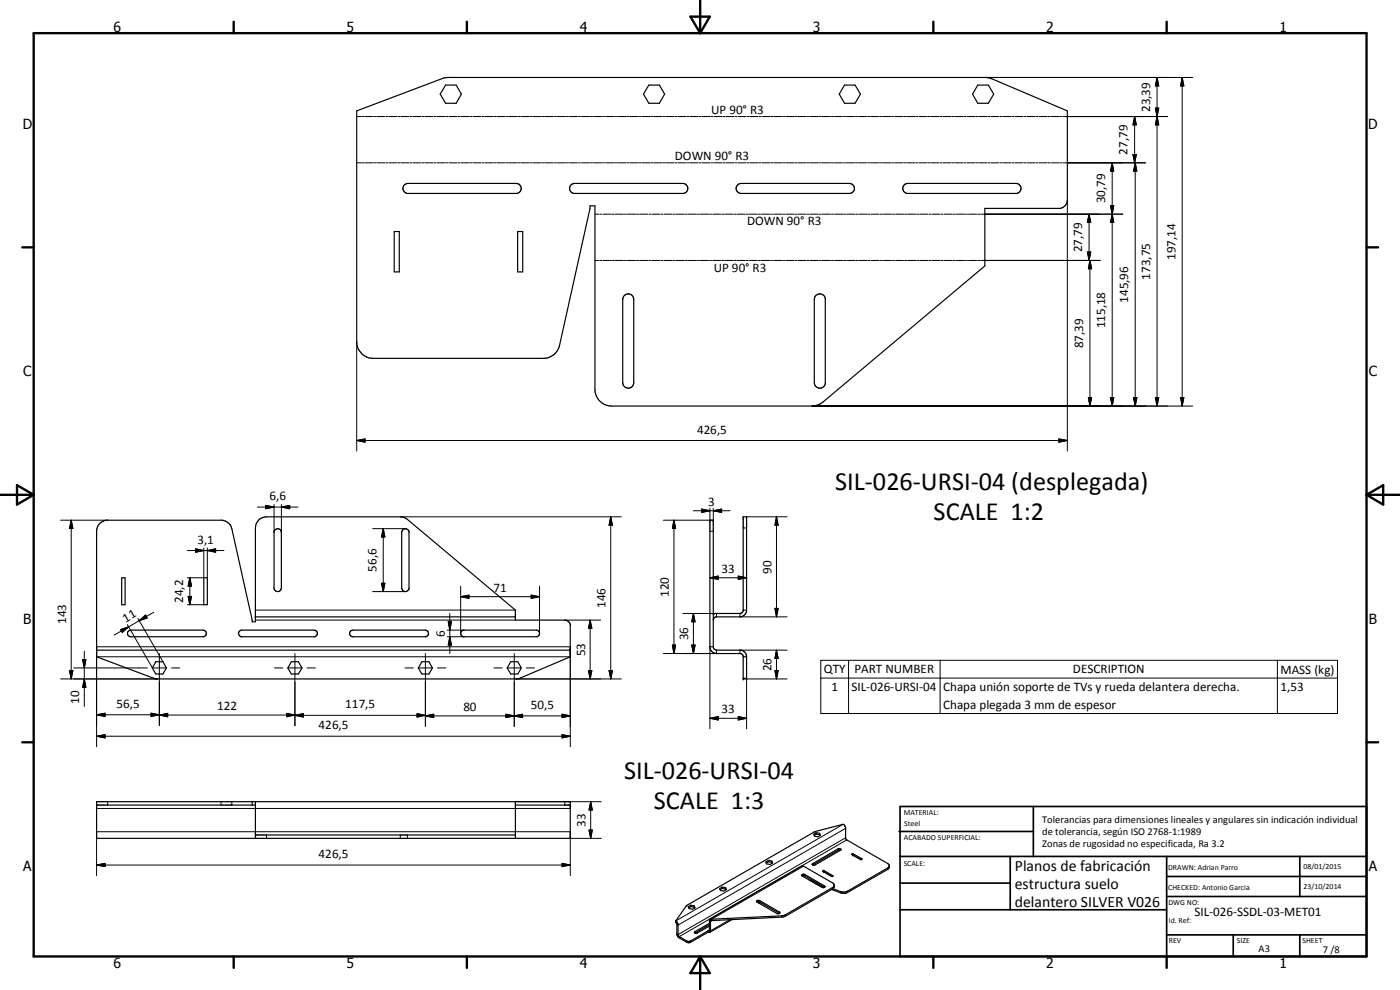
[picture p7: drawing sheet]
<svg xmlns="http://www.w3.org/2000/svg" width="420mm" height="297mm" viewBox="0 0 420 297" stroke-linecap="round" stroke-linejoin="round" font-family="sans-serif">
<g fill="none" stroke="#000" stroke-width=".35">
<path d="M107 33.3l26.1-9.9 1.3-.2 161.9 .1 1.4 .4 22.6 9.6v26.7a2.57 2.57 0 0 1-2.1 2.5h-22.6v17.3l-48.6 40.8-1.3 .8-2 .4h-60.2a5.1 5.1 0 0 1-4.9-5v-55h-1.5v.7l-9.2 41.1a4.9 4.9 0 0 1-4.9 3.9h-51a5 5 0 0 1-5-5zM133.7 25.5h3.2l1.6 2.7-1.6 2.8h-3.2l-1.6-2.8zM194.7 25.5h3.2l1.6 2.7-1.6 2.8h-3.2l-1.6-2.8zM253.4 25.5h3.2l1.6 2.7-1.6 2.8h-3.2l-1.5-2.8zM293.4 25.5h3.2l1.6 2.7-1.6 2.8h-3.2l-1.5-2.8zM121.4 55.5l1-.5h32.5a1.52 1.52 0 0 1 1.5 1.4 1.52 1.52 0 0 1-1.2 1.6h-33.1a1.55 1.55 0 0 1-.7-2.5zM171.4 55.5l1-.5h32.5a1.52 1.52 0 0 1 1.5 1.4 1.52 1.52 0 0 1-1.2 1.6h-33.1a1.51 1.51 0 0 1-.7-2.5zM221.6 55.3l.8-.3h32.5a1.52 1.52 0 0 1 1.5 1.4 1.52 1.52 0 0 1-1.2 1.6h-33a1.52 1.52 0 0 1-1.3-1.1 1.52 1.52 0 0 1 .7-1.6zM271.3 55.5l1.1-.5h32.5a1.52 1.52 0 0 1 1.5 1.4 1.52 1.52 0 0 1-1.2 1.6h-33.1a1.54 1.54 0 0 1-.8-2.5zM118.3 69.5h1.5v12.1h-1.5zM155.4 69.5h1.5v12.1h-1.5zM187.4 88.7a1.66 1.66 0 0 1 2.8 .8v25.6a1.67 1.67 0 0 1-1.8 1.4 1.67 1.67 0 0 1-1.5-1.7v-25z"/>
<path d="M244.8 88.7a1.69 1.69 0 0 1 2.9 .8v25.6a1.66 1.66 0 0 1-1.8 1.4 1.66 1.66 0 0 1-1.5-1.7v-25zM29.7 157.4l1-.9 1.2-.4h34.9a3.4 3.4 0 0 1 2.8 2.6l6.1 27.9h1v-28.2a3.3 3.3 0 0 1 3.3-3.3h40.5l.8 .1 .9 .6 32.5 27.2v3.1h14.8l1.1 .3 .5 1.1v9.6l-15.8 6.6-108.8-.1-17.5-6.5v-37.7l.2-1.3zM82.6 158.9a1.13 1.13 0 0 1 1.8 .8v16.7a1.12 1.12 0 0 1-.9 1.1 1.12 1.12 0 0 1-1.3-.8v-17.2zM120.8 159a1.11 1.11 0 0 1 1.1-.3 1.11 1.11 0 0 1 .9 .8v17.2a1.12 1.12 0 0 1-1.3 .8 1.12 1.12 0 0 1-.9-1.1v-16.7zM213.1 156.1h1v38.2l.3 .6 .6 .2h7.4a1.98 1.98 0 0 1 1.7 2v6.6h-1.1v-6.9l-.3-.5-.4-.2h-7.3a2.09 2.09 0 0 1-1.9-2zM36.5 173.4h1v8h-1zM61.2 173.4h1v8h-1zM29 195.1h142.1M38.4 189.5l.9-.4h21.6a1.01 1.01 0 0 1 1 .8 1.01 1.01 0 0 1-.7 1.2h-22.2l-.7-.7zM46.8 198.5h2.1l1 1.9-1 1.8h-2.1l-1.1-1.8zM71.9 189.3l.7-.2h21.7a1.02 1.02 0 0 1 .9 .8 1.02 1.02 0 0 1-.7 1.2h-22.2a1.01 1.01 0 0 1-.4-1.8zM76.7 185.1h78"/>
<path d="M87.4 198.5h2.2l1 1.9-1 1.8h-2.2l-1-1.8zM105.2 189.3l.7-.2h21.7a1.01 1.01 0 0 1 1 .8 1.01 1.01 0 0 1-.8 1.2h-22.1a1.02 1.02 0 0 1-.5-1.8zM126.6 198.5h2.1l1.1 1.9-1.1 1.8h-2.1l-1.1-1.8zM138.4 189.5l.9-.4h21.6a1.01 1.01 0 0 1 1 .9 1.01 1.01 0 0 1-.7 1.1h-22.2l-.7-.7zM153.3 198.5h2.1l1.1 1.9-1.1 1.8h-2.1l-1.1-1.8zM214.1 184.3l.6-.2h7.4l.6-.2 .3-.6v-28.2h1.1v27.9a2.07 2.07 0 0 1-2 2.1h-7.3l-.7 .7M223 197.1h1.1M29 240.5h142.1v11h-142.1zM29 241.6h47.7M75.7 240.5v1.1M76.7 240.5v11M76.7 250.5h78"/>
<path d="M154.7 240.5v11M154.7 241.6h16.4M230.6 258.6l1 .1M230.6 258.6l-.7 .4M230.6 258.2l-.8 .4 .3 .6 1 .2 .7-.4-.2-.7M230.6 258.2l1 .1M230.6 258.2v.4M231.6 258.7l.1 .3M231.6 258.3v.4M243.8 259.2l7.7-4.5 .9 .1-.1 .3-7.7 4.4a.47 .47 0 0 1-.5 .2 .47 .47 0 0 1-.3-.5zM244.9 250.3l1 .1M244.9 250.3l-.5 .3"/>
<path d="M244.9 249.9l-.7 .4 .3 .6 1 .2 .7-.5-.3-.6M244.9 249.9l1 .1M244.9 249.9v.4M245.9 250.4l.2 .3M245.9 250v.4M252.3 255.1h-.8l-7.6 4.4M255.9 256.1v.4l2.5 1.4M255.9 256.1l2.9 1.6-.4 .3M255.9 256.1l-.3 .2 2.8 1.7M266.9 259.8l-.5 .6-12 7-1.6 .2-2.8-.9M202.8 276.3l.7 1.1 .1 3.3 2.7 1.7 1-.1 5.2-3M202.8 276.3v.4l.3 .5v3.2l.3 .6 2.9 1.8 1-.1 5.2-3"/>
<path d="M207.3 272l1 .2M207.3 272l-.6 .4M207.3 271.6l-.8 .4 .3 .6 1 .2 .8-.4-.3-.6M207.3 271.6l1 .2M207.3 271.6v.4M208.3 272.2l.1 .3M208.3 271.8v.4M212.5 279.3v.4M212.9 277.5l-4.3 2.5M212.9 277.1l-4.3 2.4a.4 .4 0 0 0 .1 .6 .4 .4 0 0 0 .5-.1l3.7-2.1M213.1 275.8l27.6-16 9.2 5.1 .4 .4v.9l-.4 .5-14.7 8.4-21.6 1.1M213.6 275.8l-.5-.1-.2 .4v3.1l-.4 .1"/>
<path d="M213.6 276.2l-.4 .2v3.1l-.2 .3-.5-.1M213.6 275.8v.4M216.7 266.6l1.1 .1M216.7 266.6l-.6 .4M216.7 266.2l-.7 .4 .2 .6 1 .1 .8-.4-.2-.6M216.7 266.2l1.1 .1M216.7 266.2v.4M217.8 266.7l.1 .3M217.8 266.3v.4M219.7 275.9l-6.7 3.8M227.1 270.3l.9-.1 6 3.5v.3l-.8 .2-6-3.5zM227.2 270.6h.8l5.9 3.5"/>
<path d="M228.4 270.8l-.4 .3M240.8 262.4h.7l6.1 3.5v.2l-.8 .2-6-3.5-.2-.1zM240.8 262.8h.1M240.9 262.8h.6l5.9 3.4M240.9 262.8h-.2M242.9 264l2.3 .9M244.8 265.2l2.3 .8M247.2 261.2v.3l2.5 1.5M247.2 261.2l2.9 1.6-.4 .2M247.2 261.2l-.4 .2 2.9 1.6M247.4 266.2h.1M249.5 266.9l3 1.1 1.7-.1 12.2-7 .5-.6-.1-.8-.4-.4-12.3-7.1-.3-.5v-3.2l-.7-1-8.6 2.3-38.3 22-3.4 4.7"/>
<path d="M250.3 265.7l-.4 .6-14.2 8.2-.8 .2-21.3 1.1"/>
</g>
<g fill="#000">
<circle cx="213.1" cy="156.1" r=".18"/>
<circle cx="214.1" cy="156.1" r=".18"/>
<circle cx="29" cy="195.1" r=".18"/>
<circle cx="76.7" cy="185.1" r=".18"/>
<circle cx="154.7" cy="185.1" r=".18"/>
<circle cx="171.1" cy="195.1" r=".18"/>
<circle cx="223" cy="203.7" r=".18"/>
<circle cx="224.1" cy="203.7" r=".18"/>
<circle cx="29" cy="241.6" r=".18"/>
<circle cx="171.1" cy="241.6" r=".18"/>
<circle cx="171.1" cy="240.5" r=".18"/>
<circle cx="255.9" cy="256.5" r=".18"/>
<circle cx="247.2" cy="261.5" r=".18"/>
</g>
<g fill="none" stroke="#000" stroke-width=".3">
<path d="M107 35h1.3M108.5 35h.7M109.5 35h2.4M112.2 35h.6M113.1 35h2.4M115.8 35h.6M116.7 35h2.4M119.4 35h.6M120.3 35h2.4M123 35h.6M123.9 35h2.4M126.6 35h.6"/>
<path d="M127.5 35h2.5M130.2 35h.6M131.1 35h2.5M133.8 35h.6M134.8 35h2.4M137.5 35h.6M138.4 35h2.4M141.1 35h.6M142 35h2.4M144.7 35h.6M145.6 35h2.4M148.3 35h.6"/>
<path d="M149.2 35h2.4M151.9 35h.7M152.8 35h2.4M155.5 35h.7M156.5 35h2.4M159.2 35h.6M160.1 35h2.4M162.8 35h.6M163.6 35h2.5M166.4 35h.6M167.3 35h2.4M170 35h.6"/>
<path d="M170.9 35h2.4M173.6 35h.6M174.5 35h2.4M177.2 35h.6M178.1 35h2.4M180.8 35h.6M181.8 35h2.4M184.5 35h.6M185.4 35h2.4M188.1 35h.6M189 35h2.4M191.7 35h.6"/>
<path d="M192.6 35h2.4M195.3 35h.6M196.2 35h2.4M198.9 35h.6M199.8 35h2.4M202.5 35h.6M203.4 35h2.5M206.2 35h.5M207 35h2.5M209.8 35h.5M210.6 35h2.5M213.4 35h.6"/>
<path d="M214.3 35h2.4M217 35h.6M217.9 35h2.4M220.6 35h.6M221.5 35h2.4M224.2 35h.6M225.1 35h2.4M227.8 35h.6M228.8 35h2.4M231.4 35h.7M232.4 35h2.4M235.1 35h.6"/>
<path d="M236 35h2.4M238.7 35h.6M239.6 35h2.4M242.3 35h.6M243.2 35h2.4M245.9 35h.6M246.8 35h2.4M249.5 35h.6M250.4 35h2.4M253.1 35h.6M254 35h2.4M256.7 35h.6"/>
<path d="M257.6 35h2.4M260.4 35h.6M261.3 35h2.4M264 35h.6M264.9 35h2.4M267.6 35h.6M268.5 35h2.4M271.2 35h.6M272.1 35h2.4M274.8 35h.6M275.7 35h2.4M278.4 35h.6"/>
<path d="M279.3 35h2.5M282.1 35h.5M282.9 35h2.5M285.7 35h.6M286.5 35h2.5M289.3 35h.6M290.2 35h2.4M292.9 35h.6M293.8 35h2.4M295.8 23.2h62.2M296.5 35h.6M297.4 35h2.4"/>
<path d="M300.1 35h.6M301 35h2.4M303.7 35h.6M304.6 35h2.4M307.4 35h.5M308.3 35h2.4M311 35h.6M311.9 35h2.4M314.6 35h.6M315.5 35h2.4M318.2 35h.6M319.1 35h31.3"/>
<path d="M340.5 35l.5 2.5h-1zM340.5 35v13.9M346.7 32.4h1.1l-.6 2.6zM346.7 32.4h1.1l-1.1 5.1h1.1zM347.2 35l.6 2.5h-1.1zM347.2 23.2l.6 2.6h-1.1zM347.2 23.2v98.6M354.8 23.2l.5 2.6h-1zM354.8 23.2v98.6M107 48.9h1.3M108.5 48.9h.7M109.5 48.9h2.4"/>
<path d="M112.2 48.9h.6M113.1 48.9h2.4M115.8 48.9h.6M116.7 48.9h2.4M119.4 48.9h.6M120.3 48.9h2.4M123 48.9h.6M123.9 48.9h2.4M126.6 48.9h.6M127.5 48.9h2.5M130.2 48.9h.6M131.1 48.9h2.5"/>
<path d="M133.8 48.9h.6M134.8 48.9h2.4M137.5 48.9h.6M138.4 48.9h2.4M141.1 48.9h.6M142 48.9h2.4M144.7 48.9h.6M145.6 48.9h2.4M148.3 48.9h.6M149.2 48.9h2.4M151.9 48.9h.7M152.8 48.9h2.4"/>
<path d="M155.5 48.9h.7M156.5 48.9h2.4M159.2 48.9h.6M160.1 48.9h2.4M162.8 48.9h.6M163.6 48.9h2.5M166.4 48.9h.6M167.3 48.9h2.4M170 48.9h.6M170.9 48.9h2.4M173.6 48.9h.6M174.5 48.9h2.4"/>
<path d="M177.2 48.9h.6M178.1 48.9h2.4M180.8 48.9h.6M181.8 48.9h2.4M184.5 48.9h.6M185.4 48.9h2.4M188.1 48.9h.6M189 48.9h2.4M191.7 48.9h.6M192.6 48.9h2.4M195.3 48.9h.6M196.2 48.9h2.4"/>
<path d="M198.9 48.9h.6M199.8 48.9h2.4M202.5 48.9h.6M203.4 48.9h2.5M206.2 48.9h.5M207 48.9h2.5M209.8 48.9h.5M210.6 48.9h2.5M213.4 48.9h.6M214.3 48.9h2.4M217 48.9h.6M217.9 48.9h2.4"/>
<path d="M220.6 48.9h.6M221.5 48.9h2.4M224.2 48.9h.6M225.1 48.9h2.4M227.8 48.9h.6M228.8 48.9h2.4M231.4 48.9h.7M232.4 48.9h2.4M235.1 48.9h.6M236 48.9h2.4M238.7 48.9h.6M239.6 48.9h2.4"/>
<path d="M242.3 48.9h.6M243.2 48.9h2.4M245.9 48.9h.6M246.8 48.9h2.4M249.5 48.9h.6M250.4 48.9h2.4M253.1 48.9h.6M254 48.9h2.4M256.7 48.9h.6M257.6 48.9h2.4M260.4 48.9h.6M261.3 48.9h2.4"/>
<path d="M264 48.9h.6M264.9 48.9h2.4M267.6 48.9h.6M268.5 48.9h2.4M271.2 48.9h.6M272.1 48.9h2.4M274.8 48.9h.6M275.7 48.9h2.4M278.4 48.9h.6M279.3 48.9h2.5M282.1 48.9h.5M282.9 48.9h2.5"/>
<path d="M285.7 48.9h.6M286.5 48.9h2.5M289.3 48.9h.6M290.2 48.9h2.4M292.9 48.9h.6M293.8 48.9h2.4M296.5 48.9h.6M297.4 48.9h2.4M300.1 48.9h.6M301 48.9h2.4M303.7 48.9h.6M304.6 48.9h2.4"/>
<path d="M307.4 48.9h.5M308.3 48.9h2.4M311 48.9h.6M311.9 48.9h2.4M314.6 48.9h.6M315.5 48.9h2.4M318.2 48.9h.6M319.1 48.9h24.8M333.8 48.9l.5 2.5h-1zM333.8 48.9v72.9M340 46.4h1l-.5 2.5zM340.7 48.9l.5 2.5h-1z"/>
<path d="M340.7 48.9v72.9M178.6 64.3h1.2M178.6 78.1h1.2M180.1 64.3h.6M180.1 78.1h.6M181 64.3h2.4M181 78.1h2.4M183.7 64.3h.7M183.7 78.1h.7M184.6 64.3h2.5M184.6 78.1h2.5M187.4 64.3h.6"/>
<path d="M187.4 78.1h.6M188.3 64.3h2.4M188.3 78.1h2.4M191 64.3h.7M191 78.1h.7M192 64.3h2.4M192 78.1h2.4M194.7 64.3h.6M194.7 78.1h.6M195.6 64.3h2.5M195.6 78.1h2.5M198.4 64.3h.6"/>
<path d="M198.4 78.1h.6M199.3 64.3h2.4M199.3 78.1h2.4M202 64.3h.6M202 78.1h.6M202.9 64.3h2.5M202.9 78.1h2.5M205.7 64.3h.6M205.7 78.1h.6M206.6 64.3h2.4M206.6 78.1h2.4M209.3 64.3h.6"/>
<path d="M209.3 78.1h.6M210.2 64.3h2.5M210.2 78.1h2.5M213 64.3h.6M213 78.1h.6M213.9 64.3h2.4M213.9 78.1h2.4M216.6 64.3h.6M216.6 78.1h.6M217.5 64.3h2.5M217.5 78.1h2.5M220.3 64.3h.6"/>
<path d="M220.3 78.1h.6M221.2 64.3h2.4M221.2 78.1h2.4M223.9 64.3h.7M223.9 78.1h.7M224.9 64.3h2.4M224.9 78.1h2.4M227.6 64.3h.6M227.6 78.1h.6M228.5 64.3h2.5M228.5 78.1h2.5M231.3 64.3h.5"/>
<path d="M231.3 78.1h.5M232.2 64.3h2.4M232.2 78.1h2.4M234.9 64.3h.6M234.9 78.1h.6M235.8 64.3h2.5M235.8 78.1h2.5M238.6 64.3h.6M238.6 78.1h.6M239.5 64.3h2.4M239.5 78.1h2.4M242.2 64.3h.7"/>
<path d="M242.2 78.1h.7M243.2 64.3h2.4M243.2 78.1h2.4M245.9 64.3h.6M245.9 78.1h.6M246.8 64.3h2.4M246.8 78.1h2.4M249.5 64.3h.6M249.5 78.1h.6M250.5 64.3h2.4M250.5 78.1h2.4M253.2 64.3h.6"/>
<path d="M253.2 78.1h.6M254.1 64.3h2.5M254.1 78.1h2.5M256.9 64.3h.6M256.9 78.1h.6M257.8 64.3h2.4M257.8 78.1h2.4M260.5 64.3h.6M260.5 78.1h.6M261.4 64.3h2.5M261.4 78.1h2.5M264.2 64.3h.6"/>
<path d="M264.2 78.1h.6M265.1 64.3h2.4M265.1 78.1h2.4M267.8 64.3h.6M267.8 78.1h.6M268.8 64.3h2.4M268.8 78.1h2.4M271.5 64.3h.6M271.5 78.1h.6M272.4 64.3h2.4M272.4 78.1h2.4M275.1 64.3h.6"/>
<path d="M275.1 78.1h.6M276 64.3h2.5M276 78.1h2.5M278.8 64.3h.6M278.8 78.1h.6M279.7 64.3h2.4M279.7 78.1h2.4M282.4 64.3h.6M282.4 78.1h.6M283.4 64.3h2.4M283.4 78.1h2.4M286.1 64.3h.6"/>
<path d="M286.1 78.1h.6M287 64.3h2.5M287 78.1h2.5M289.8 64.3h.6M289.8 78.1h.6M290.6 64.3h2.5M290.6 78.1h2.5M293.4 64.3h.6M293.4 78.1h.6M294.3 64.3h42.7M294.3 78.1h36M320.3 60v75.3"/>
<path d="M326.3 75.6h1.1l-.6 2.5zM326.8 64.3l.6 2.4h-1.1zM326.8 64.3v13.8M327.1 78.1l.5 2.5h-1zM327.1 78.1v43.7M333.3 61.7h1l-.5 2.6zM333.8 64.3l.5 2.4h-1zM107 102.5v32.8M326.6 119.3h1l-.5 2.5zM333.3 119.3h1l-.5 2.5zM340.2 119.3h1l-.5 2.5zM346.7 119.3h1.1l-.6 2.5z"/>
<path d="M354.3 119.3h1l-.5 2.5zM107 132.2l2.5-.5v1zM107 132.2h213.3M243.7 121.8h114.3M317.8 131.7l2.5 .5-2.5 .5zM18.2 156.1h14.1M21.4 156.1l.5 2.4h-1zM21.4 156.1v47.6M77.2 152.1h12.2M79.7 151.6l2.5 .5-2.5 .6zM82.2 151.4v8.3M84.4 152.1l2.5-.5v1.1z"/>
<path d="M84.4 151.4v8.3M111.8 158.6h9.9M115 158.6l.5 2.5h-1zM115 158.6v18.9M120.1 155.1h66.4M183.3 155.1l.5 2.5h-1zM183.3 155.1v48.6M202.3 156.1l.5 2.4h-1zM202.3 156.1v40M208.1 153.2h11M210.6 152.7l2.5 .5-2.5 .6zM213.1 159.4h1"/>
<path d="M213.1 152.5v3.6M214.1 153.2l2.5-.5v1.1zM214.1 152.5v3.6h-15M223 158.4h1.1M224.1 155.1h12.1M233 155.1l.5 2.5h-.9zM233 155.1v30M56.2 165.2h11M56.5 178.9h1l-.5 2.5zM57 173.4l.5 2.5h-1zM57 173.4v8M58.7 164.7l2.5 .5-2.5 .5z"/>
<path d="M61.2 164.4v9h-5M62.2 165.2l2.5-.5v1zM62.2 164.4v9M111.8 177.5h9.9M114.5 175h1l-.5 2.5zM138.2 179l2.5-.4v.9zM138.2 179h23.7M138.2 175.9v14.1M159.4 178.6l2.5 .4-2.5 .5zM161.9 175.9v14.1M213.1 173.4l2.4-.6v1zM213.1 173.4h11"/>
<path d="M221.6 172.8l2.5 .6-2.5 .4zM24.8 197.9h1l-.5 2.5zM25.3 195.4v16.6M29 197.1h142.1M36.2 188.9l2.4-.8-1.9 1.6zM38.2 187.4l7.5 12.9M38.6 188.1l-4.3 2.4M41.4 185.5l6.3 11.1M41.8 186.2l1.9-1.7 .5 .9zM41.8 186.2l-3.2 1.9M46.1 183.7l-4.3 2.5M47.8 196.1v21.6"/>
<path d="M48 196.9l.9 1.6M56.2 181.4h5M76.7 186.1h78M76.7 183h78M88.5 196.1v21.7M127.7 196.1v21.9M134.2 191.1h5.1M134.2 189.1h5.1M134.5 186.6h1l-.5 2.5zM135 191.1l.5 2.4h-1zM135 184.1v12M154.3 196.1v21.9"/>
<path d="M169.5 186.1h10.8M177.1 186.1l.5 2.5h-1zM177.1 186.1v17.6M201.8 193.5h1l-.5 2.6zM204.9 184.1h10.1v1M207.6 193.5h1l-.5 2.6zM208.1 184.1l.5 2.5h-1zM208.1 184.1v12M214.1 194.1h-1v24.6M215 195.1v1h-15.9M222.1 184.1v1h14.1M223 183h1.1"/>
<path d="M232.6 182.5h.9l-.5 2.6zM233 195.1l.5 2.5h-.9zM233 195.1v8.6M236.2 195.1h-14.1v1M246.3 198.1h155.1v16h-155.1zM254.7 198.1v16M282.1 198.1v16M383.4 198.1v16M18.2 203.7h29.1M20.9 201.2h1l-.5 2.5zM22.1 200.4h22.1M25.3 203.7l.5 2.5h-1z"/>
<path d="M29 214.5l2.5-.5v1zM29 214.5h18.8M45.3 214l2.5 .5-2.5 .5zM45.7 200.4h4.2M47.8 214.5l2.5-.5v1.1zM47.8 214.5h40.7M51.5 200.4h2.5M82.4 200.4h2.5M86 214l2.5 .5-2.5 .6zM86.4 200.4h4.2M88.5 214.6l2.5-.5v1zM88.5 214.6h39.2"/>
<path d="M92.1 200.4h2.5M121.6 200.4h2.4M125.2 214.1l2.5 .5-2.5 .5zM125.5 200.4h4.3M127.7 214.8l2.5-.5v1zM127.7 214.8h43.4M131.3 200.4h2.5M148.2 200.4h2.5M151.8 214.3l2.5 .5-2.5 .5zM151.8 214.3l5 1v-1l-5 1zM152.2 200.4h4.3M154.3 214.8l2.5-.5v1z"/>
<path d="M154.8 203.7h31.7M157.9 200.4h2.5M168.7 214.3l2.4 .5-2.4 .5zM176.6 201.2h1l-.5 2.5zM182.8 201.2h1l-.5 2.5zM213.1 215.5l2.4-.5v1zM213.1 215.5h11M221.6 215l2.5 .5-2.5 .5zM223 203.5h1.1v15.2M224.1 203.7h12.1M232.6 201.2h.9l-.5 2.5zM246.3 203.5h155.1"/>
<path d="M29 220.9l2.5-.5v1zM29 224.1v-30h142.1v30M29 220.9h142.1M168.7 220.4l2.4 .5-2.4 .5zM29 259.5l2.5-.5v1zM29 242.6h142.1M29 259.5h142.1M32.3 240.5v1.1M66.3 240.5v1.1M69.6 240.5v1.1M80 250.5v1M120.1 250.5v1"/>
<path d="M122.2 250.5v1M154.7 240.5h25.8M168.7 259l2.4 .5-2.4 .5zM169.5 240.5v1.1M171.1 251.5h9.4M176.8 249h.9l-.4 2.5zM177.3 240.5l.4 2.5h-.9zM177.3 240.5v11M241.2 259.9l-27.6 15.9M243.9 259.1v.4M251.5 254.7v.4M253.1 247.3l-50.3 29"/>
<path d="M253.8 251.4l-50.3 29-.4-.2M253.8 248.5l-50.3 29.1-.4-.2M254.1 252l-50.2 29v.4M29 262.7v-13.1h142.1v13.1M208.6 279.5v.5M212.9 279.1l-.4 .2M213.6 276.2l-.4 .2M219 276l-5.8 3.3M228 270.2v.4M228.1 270.7l-.4 .2M233.9 273.6v.4M234.6 274.8v.4"/>
<path d="M235.7 274.5v.4M241.5 262.4v.4M247.4 265.8v.4M249.9 266.3v.4M252.3 267.5v.4M254.4 267.4v.4M266.4 260.4v.5M206.1 282.3v.4M207.3 282.3v.4"/>
</g>
<g fill="none" stroke="#000" stroke-width=".71">
<path d="M10.1 9.9h400v277.1h-400zM70.1 6.5v3.4M140.1 6.5v3.4M207.2 5h5.8l-2.9 4.9zM210.1 0v9.9M280.1 6.5v3.4M350.1 6.5v3.4M6.7 74.2h3.4M410.1 74.2h3.5M.1 148.5h10M5.1 145.6l5 2.9-5 2.9zM410.1 148.5h10"/>
<path d="M410.1 148.5l5-2.9v5.8zM6.7 222.7h3.4M410.1 222.7h3.5M70.1 287v3.4M140.1 287v3.4M210.1 287v10M210.1 287l2.9 5h-5.8zM280.1 287v3.4M350.1 287v3.4"/>
</g>
<g fill="none" stroke="#000" stroke-width=".51">
<path d="M269.8 249.5h40.3M270.1 242h140v45h-140zM270.1 257h140M303.2 257v16M310.1 242v15M350.1 257v30M390.1 257v12M270.1 265h33.1M270.1 273h80M350.1 269h60M350.1 263h60M350.1 280.5h60"/>
<path d="M370.1 280.5v6.5M390.1 280.5v6.5"/>
</g>
<g fill="#000">
<path d="M340.5 35l.5 2.5h-1zM346.7 32.4h1.1l-.6 2.6zM347.2 35l.6 2.5h-1.1zM347.2 23.2l.6 2.6h-1.1zM354.8 23.2l.5 2.6h-1zM333.8 48.9l.5 2.5h-1zM340 46.4h1l-.5 2.5zM340.7 48.9l.5 2.5h-1zM326.3 75.6h1.1l-.6 2.5zM326.8 64.3l.6 2.4h-1.1zM333.3 61.7h1l-.5 2.6zM333.8 64.3l.5 2.4h-1z"/>
<path d="M327.1 78.1l.5 2.5h-1zM326.6 119.3h1l-.5 2.5zM333.3 119.3h1l-.5 2.5zM340.2 119.3h1l-.5 2.5zM346.7 119.3h1.1l-.6 2.5zM354.3 119.3h1l-.5 2.5zM107 132.2l2.5-.5v1zM317.8 131.7l2.5 .5-2.5 .5zM21.4 156.1l.5 2.4h-1zM79.7 151.6l2.5 .5-2.5 .6zM84.4 152.1l2.5-.5v1.1zM183.3 155.1l.5 2.5h-1z"/>
<path d="M202.3 156.1l.5 2.4h-1zM210.6 152.7l2.5 .5-2.5 .6zM214.1 153.2l2.5-.5v1.1zM233 155.1l.5 2.5h-.9zM56.5 178.9h1l-.5 2.5zM57 173.4l.5 2.5h-1zM58.7 164.7l2.5 .5-2.5 .5zM62.2 165.2l2.5-.5v1zM114.5 175h1l-.5 2.5zM115 158.6l.5 2.5h-1zM138.2 179l2.5-.4v.9zM159.4 178.6l2.5 .4-2.5 .5z"/>
<path d="M213.1 173.4l2.4-.6v1zM221.6 172.8l2.5 .6-2.5 .4zM24.8 197.9h1l-.5 2.5zM36.2 188.9l2.4-.8-1.9 1.6zM41.8 186.2l1.9-1.7 .5 .9zM134.5 186.6h1l-.5 2.5zM135 191.1l.5 2.4h-1zM177.1 186.1l.5 2.5h-1zM201.8 193.5h1l-.5 2.6zM207.6 193.5h1l-.5 2.6zM208.1 184.1l.5 2.5h-1zM232.6 182.5h.9l-.5 2.6z"/>
<path d="M233 195.1l.5 2.5h-.9zM20.9 201.2h1l-.5 2.5zM25.3 203.7l.5 2.5h-1zM29 214.5l2.5-.5v1zM45.3 214l2.5 .5-2.5 .5zM47.8 214.5l2.5-.5v1.1zM86 214l2.5 .5-2.5 .6zM88.5 214.6l2.5-.5v1zM125.2 214.1l2.5 .5-2.5 .5zM127.7 214.8l2.5-.5v1zM151.8 214.3l2.5 .5-2.5 .5zM154.3 214.8l2.5-.5v1z"/>
<path d="M168.7 214.3l2.4 .5-2.4 .5zM176.6 201.2h1l-.5 2.5zM182.8 201.2h1l-.5 2.5zM213.1 215.5l2.4-.5v1zM221.6 215l2.5 .5-2.5 .5zM232.6 201.2h.9l-.5 2.5zM29 220.9l2.5-.5v1zM168.7 220.4l2.4 .5-2.4 .5zM29 259.5l2.5-.5v1zM176.8 249h.9l-.4 2.5zM177.3 240.5l.4 2.5h-.9zM168.7 259l2.4 .5-2.4 .5z"/>
</g>
<g font-size="7.9">
<text x="250.7" y="147.1">SIL-026-URSI-04 (desplegada)</text>
<text x="280.2" y="156.1">SCALE 1:2</text>
<text x="187.3" y="233.8">SIL-026-URSI-04</text>
<text x="196.2" y="242.8">SCALE 1:3</text>
</g>
<g font-size="4.7">
<text x="304.6" y="261.2">Planos de fabricación</text>
<text x="304.6" y="266.6">estructura suelo</text>
<text x="304.6" y="272">delantero SILVER V026</text>
</g>
<g font-size="4.2">
<text x="34" y="9.6">6</text>
<text x="104" y="9.6">5</text>
<text x="174" y="9.6">4</text>
<text x="244" y="9.6">3</text>
<text x="314" y="9.6">2</text>
<text x="384" y="9.6">1</text>
<text x="6.8" y="38.7">D</text>
<text x="410.6" y="38.7">D</text>
<text x="7" y="112.9">C</text>
<text x="410.8" y="112.9">C</text>
<text x="7" y="187.1">B</text>
<text x="410.8" y="187.1">B</text>
<text x="7" y="261.4">A</text>
<text x="410.8" y="261.4">A</text>
<text x="34" y="290.4">6</text>
<text x="104" y="290.4">5</text>
<text x="174" y="290.4">4</text>
<text x="244" y="290.4">3</text>
<text x="314" y="290.4">2</text>
<text x="384" y="290.4">1</text>
</g>
<g font-size="3.9">
<text x="213.5" y="34.2">UP 90° R3</text>
<text x="345.2" y="33.6" transform="rotate(-90 345.2 33.6)">23,39</text>
<text x="338.4" y="46.4" transform="rotate(-90 338.4 46.4)">27,79</text>
<text x="202.6" y="48.1">DOWN 90° R3</text>
<text x="331.7" y="61" transform="rotate(-90 331.7 61)">30,79</text>
<text x="224.2" y="67.6">DOWN 90° R3</text>
<text x="324.8" y="75.7" transform="rotate(-90 324.8 75.7)">27,79</text>
<text x="214.2" y="81.5">UP 90° R3</text>
<text x="345.2" y="83.9" transform="rotate(-90 345.2 83.9)">173,75</text>
<text x="352.8" y="78.1" transform="rotate(-90 352.8 78.1)">197,14</text>
<text x="338.6" y="90.8" transform="rotate(-90 338.6 90.8)">145,96</text>
<text x="331.7" y="98.5" transform="rotate(-90 331.7 98.5)">115,18</text>
<text x="325.1" y="104.5" transform="rotate(-90 325.1 104.5)">87,39</text>
<text x="209.2" y="130.1">426,5</text>
<text x="80.9" y="150.1">6,6</text>
<text x="212.5" y="151.7">3</text>
<text x="59.3" y="163.1">3,1</text>
<text x="113" y="171.6" transform="rotate(-90 113 171.6)">56,6</text>
<text x="216.6" y="171.8">33</text>
<text x="231.5" y="172.1" transform="rotate(-90 231.5 172.1)">90</text>
<text x="148.1" y="177.5">71</text>
<text x="200.7" y="179.1" transform="rotate(-90 200.7 179.1)">120</text>
<text x="54.9" y="180.9" transform="rotate(-90 54.9 180.9)">24,2</text>
<text x="181.7" y="182.4" transform="rotate(-90 181.7 182.4)">146</text>
<text x="19.8" y="187.2" transform="rotate(-90 19.8 187.2)">143</text>
<text x="37.7" y="186.8" transform="rotate(-30 37.7 186.8)">11</text>
<text x="133.5" y="191.1" transform="rotate(-90 133.5 191.1)">6</text>
<text x="175.6" y="196.9" transform="rotate(-90 175.6 196.9)">53</text>
<text x="206.6" y="192.1" transform="rotate(-90 206.6 192.1)">36</text>
<text x="231.5" y="201.4" transform="rotate(-90 231.5 201.4)">26</text>
<text x="247.3" y="202.1">QTY</text>
<text x="256.4" y="202.1">PART NUMBER</text>
<text x="322" y="202.1">DESCRIPTION</text>
<text x="384.3" y="202.2">MASS (kg)</text>
<text x="249.5" y="207.4">1</text>
<text x="255.6" y="207.4">SIL-026-URSI-04</text>
<text x="283" y="207.5">Chapa unión soporte de TVs y rueda delantera derecha.</text>
<text x="384.3" y="207.4">1,53</text>
<text x="23.7" y="211.2" transform="rotate(-90 23.7 211.2)">10</text>
<text x="35" y="212.4">56,5</text>
<text x="65.2" y="213">122</text>
<text x="103.6" y="212.6">117,5</text>
<text x="139.1" y="213.2">80</text>
<text x="159.3" y="212.7">50,5</text>
<text x="216.6" y="214">33</text>
<text x="283" y="212.8">Chapa plegada 3 mm de espesor</text>
<text x="95.6" y="218.9">426,5</text>
<text x="175.8" y="248" transform="rotate(-90 175.8 248)">33</text>
<text x="95.6" y="257.5">426,5</text>
<text x="358.5" y="275">SIL-026-SSDL-03-MET01</text>
</g>
<g font-size="3.1">
<text x="312.7" y="246.8">Tolerancias para dimensiones lineales y angulares sin indicación individual</text>
<text x="312.7" y="250.4">de tolerancia, según ISO 2768-1:1989</text>
<text x="312.7" y="254">Zonas de rugosidad no especificada, Ra 3.2</text>
<text x="377.7" y="285.6">A3</text>
<text x="397" y="285.9">7 /8</text>
</g>
<g font-size="2.4">
<text x="271.2" y="244.4">MATERIAL:</text>
<text x="271.3" y="252">ACABADO SUPERFICIAL:</text>
<text x="271.4" y="247.9">Steel</text>
<text x="271.2" y="259.7">SCALE:</text>
<text x="350.6" y="261">DRAWN: Adrian Parro</text>
<text x="391.2" y="260.6">08/01/2015</text>
<text x="350.6" y="267">CHECKED: Antonio Garcia</text>
<text x="391.2" y="266.7">23/10/2014</text>
<text x="350.6" y="271.4">DWG NO:</text>
<text x="350.8" y="276.9">Id. Ref:</text>
<text x="350.8" y="282.8">REV</text>
<text x="371.2" y="282.9">SIZE</text>
<text x="390.9" y="282.9">SHEET</text>
</g>
</svg>
